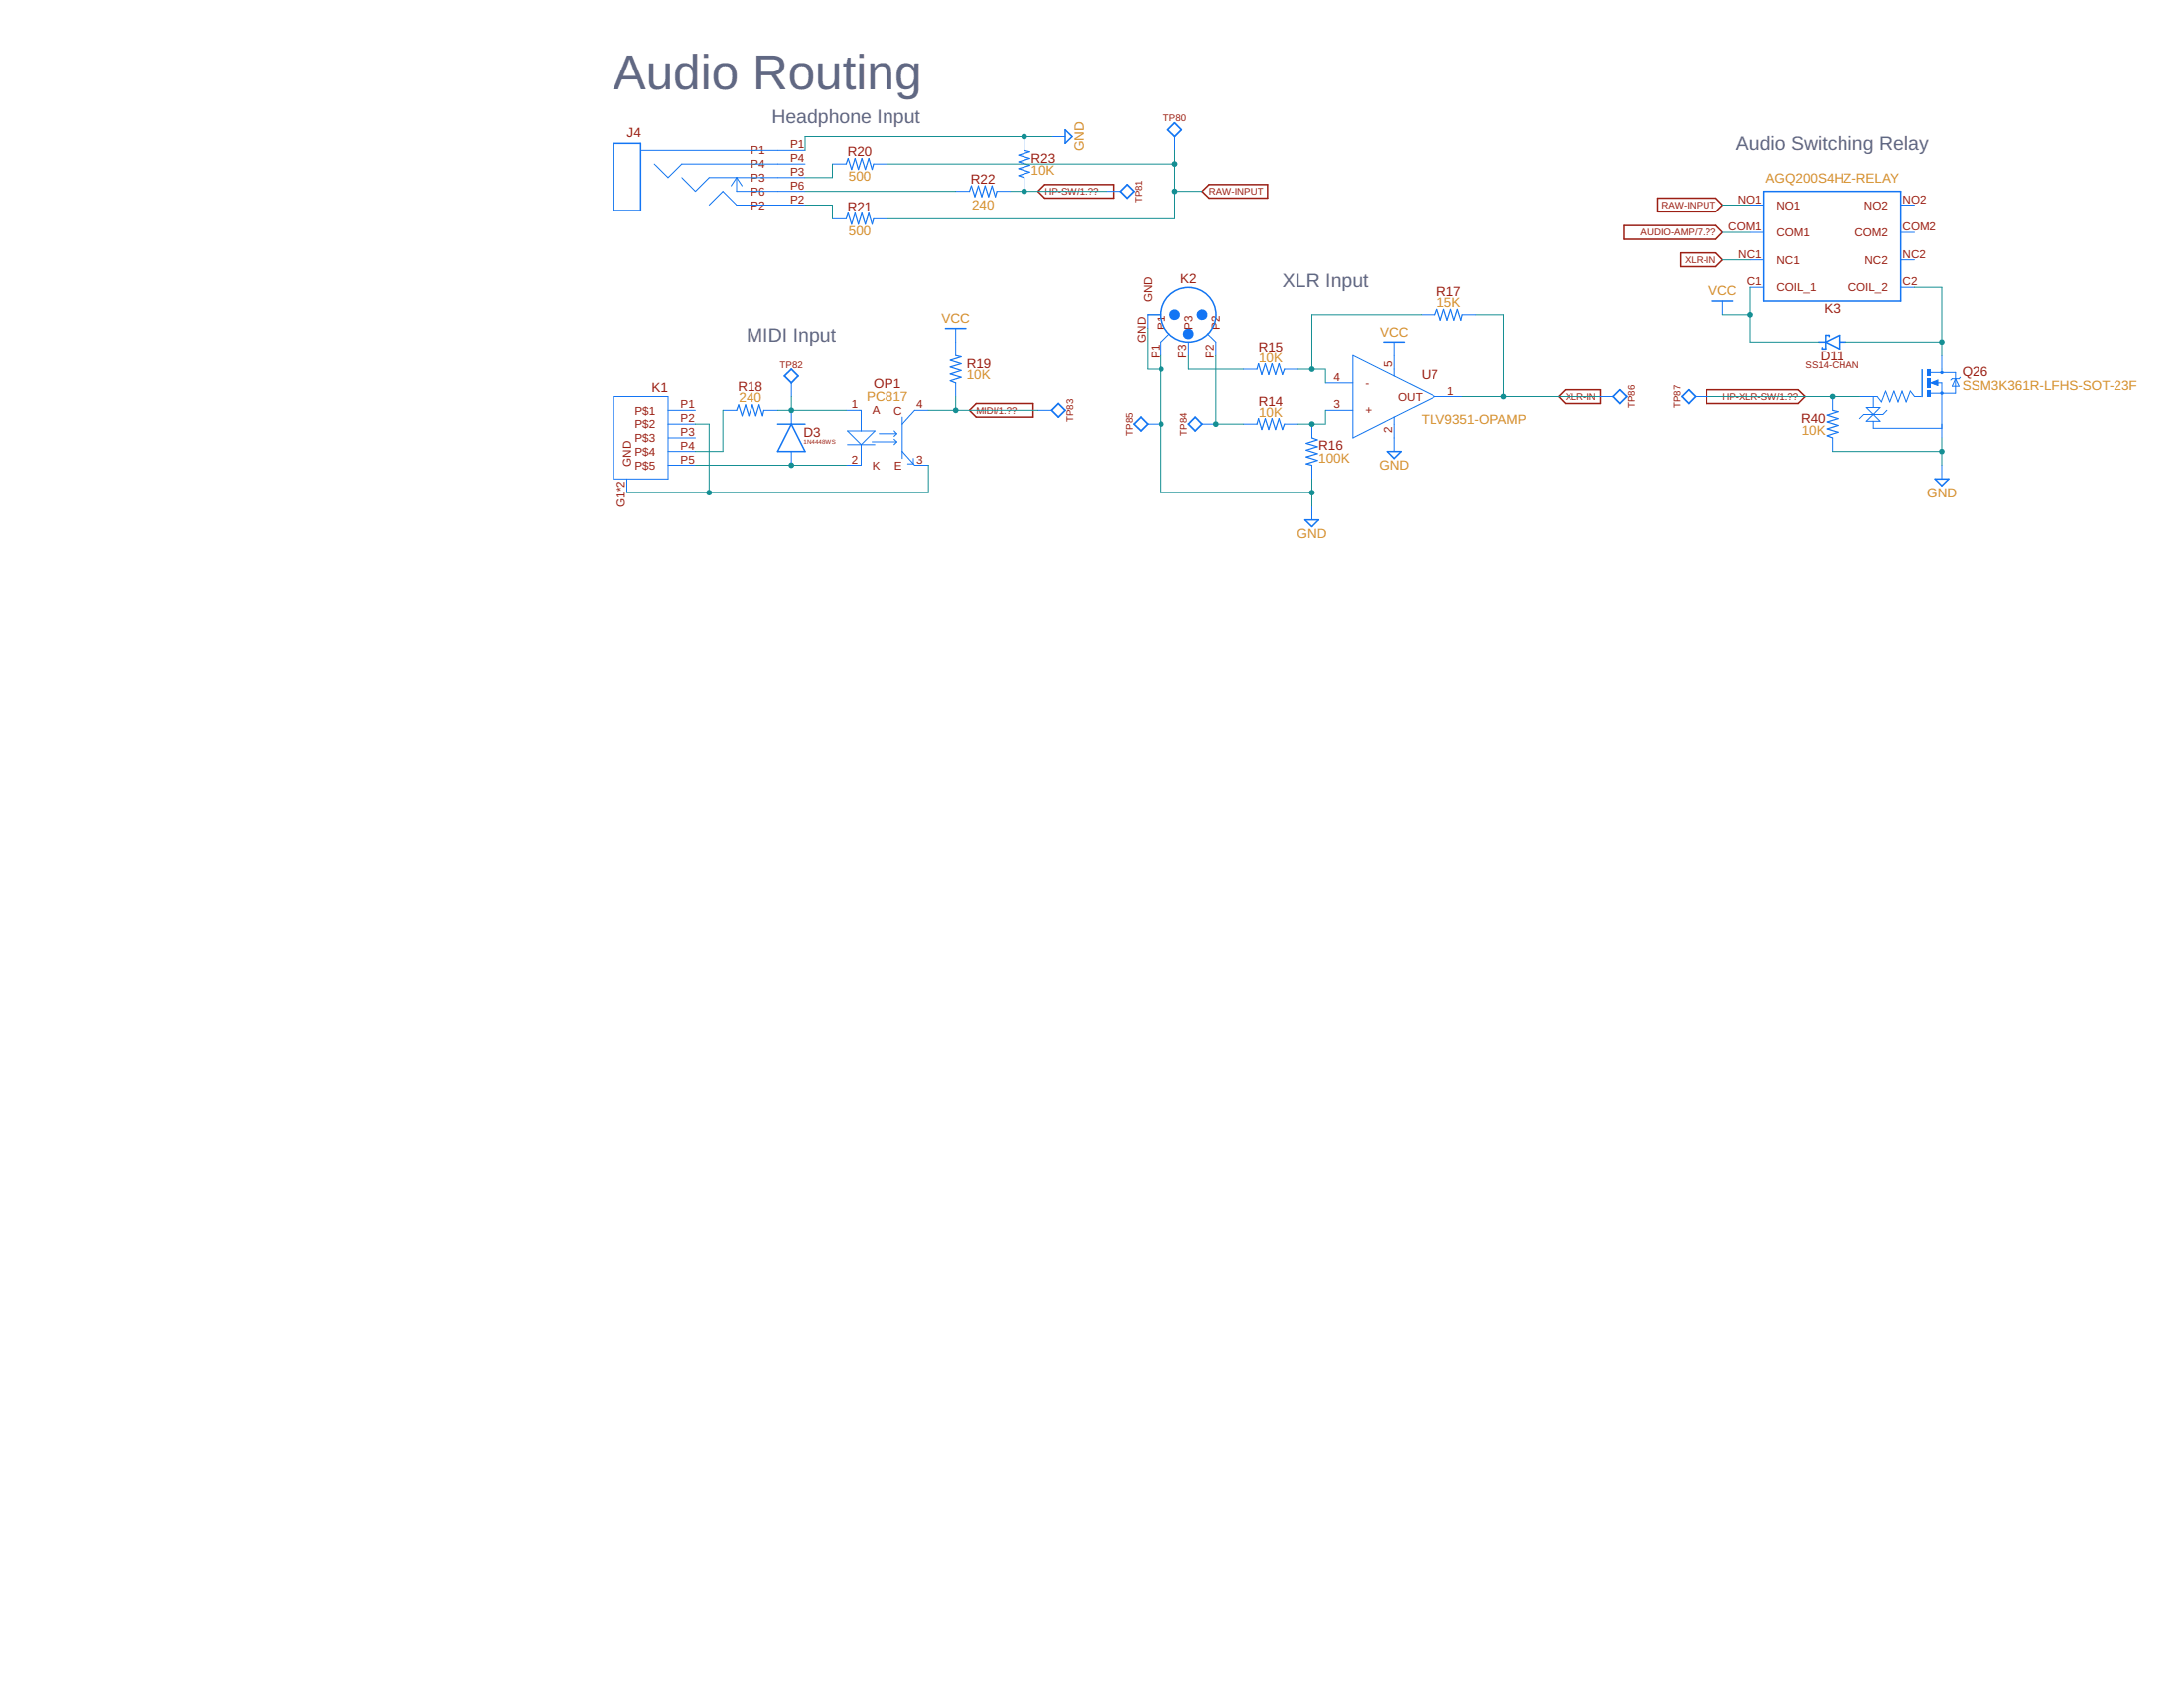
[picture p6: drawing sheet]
<svg xmlns="http://www.w3.org/2000/svg" width="279mm" height="216mm" viewBox="0 0 279 216" stroke-linecap="round" stroke-linejoin="round" font-family="sans-serif">
<path d="M132.8 24.5l.8-.9h8.9v1.7h-8.9zM153.8 24.5l.9-.9h7.5v1.7h-7.5zM207.8 28.9h11.7l.9 .8-.9 .9h-11.7zM212 25.3h7.5l.9 .9-.9 .9h-7.5zM215 32.3h4.5l.9 .9-.9 .9h-4.5zM124 52.5l.9-.9h7.3v1.8h-7.3zM200.2 49.9h4.6v1.7h-4.6l-.8-.9zM218.4 49.9h11.6l.9 .8-.9 .9h-11.6z" fill="none" stroke="#9c1f14" stroke-width=".19"/>
<g fill="none" stroke="#1375f4" stroke-width=".13">
<path d="M82 19.2h21M83.7 21l1.8 1.7 1.7-1.7h15.8M87.2 22.7l1.8 1.8 1.7-1.8h12.3M90.7 26.2l1.8-1.7 1.7 1.7h8.8M94.2 22.7v1.8h8.8M94.2 22.7l-.7 1.1M94.2 22.7l.7 1.1M78.5 50.7h7v10.6h-7zM85.5 52.5h3.5M85.5 54.3h3.5M85.5 56h3.5M85.5 57.7h3.5"/>
<path d="M85.5 59.5h3.5M148.5 43.7v1.8M152.1 43.7v1.8M155.6 43.7v1.8M80.2 61.3v1.7"/>
</g>
<g fill="none" stroke="#1375f4" stroke-width=".19">
<path d="M78.5 18.3h3.5v8.6h-3.5z"/>
<circle cx="152.1" cy="40.2" r="3.5"/>
</g>
<g fill="#1375f4">
<circle cx="152.1" cy="42.7" r=".69"/>
<circle cx="150.3" cy="40.2" r=".69"/>
<circle cx="153.8" cy="40.2" r=".7"/>
</g>
<g fill="#1375f4">
<path d="M151.4 42.7a.69 .69 0 0 1 1.3 0 .69 .69 0 0 1-1.3 0zM151.4 42.7a.69 .69 0 0 0 1.3 0 .69 .69 0 0 0-1.3 0z"/>
<path d="M149.6 40.2a.7 .7 0 0 1 1.4 0 .7 .7 0 0 1-1.4 0zM149.6 40.2a.7 .7 0 0 0 1.4 0 .7 .7 0 0 0-1.4 0z"/>
<path d="M153.1 40.2a.7 .7 0 0 1 1.4 0 .7 .7 0 0 1-1.4 0zM153.1 40.2a.7 .7 0 0 0 1.4 0 .7 .7 0 0 0-1.4 0z"/>
</g>
<g fill="none" stroke="#1375f4" stroke-width=".13">
<path d="M131 17.5v1.7M106.5 21h1.7M106.5 28h1.7M111.8 21h1.7M111.8 28h1.7M122.3 24.5h1.7M127.5 24.5h1.8M131 22.7v1.8M223.9 36.7h1.7M223.9 33.2h1.7M223.9 29.7h1.7M223.9 26.2h1.7"/>
<path d="M243.2 36.7h1.7M243.2 33.2h1.7M243.2 29.7h1.7M243.2 26.2h1.7M92.5 52.5h1.7M97.7 52.5h1.8M101.2 52.5v1.8M101.2 57.7v1.8M108.2 52.5h2v2.6M108.4 55.1h3.5l-1.7 1.8zM108.4 56.9h3.5M110.2 56.9v2.6h-2"/>
<path d="M111.6 56.5h3.1M112.5 55.5h2.2M114.4 55.1l.3 .4M114.4 56.2l.3 .3M114.7 55.5l-.3 .3M114.7 56.5l-.3 .4M115.4 57.7l1.6 1.8h1.8M115.4 53.4v5.2M116.8 58.6v.7h-.7M118.8 52.5h-1.8l-1.6 1.8M122.3 42v3.5M122.3 49v1.7"/>
<path d="M146.8 40.2v1.8M149.6 42.7l-1.1 1M154.5 42.7l1.1 1M159.1 54.3h1.7M159.1 47.2h1.7M164.3 54.3h1.8M164.3 47.2h1.8M167.8 54.3v1.7M167.8 59.5v1.8M169.6 52.5h3.5M169.6 49h3.5M178.3 48.1l-5.2-2.6v10.5l5.2-2.6"/>
<path d="M178.3 48.1l5.3 2.6M178.3 43.7v4.4M178.3 53.4v2.6M181.8 40.2h1.8M183.6 50.7l-5.3 2.7M183.6 50.7h3.5M187.1 40.2h1.7M247 49l.9-.4v.7zM247 47.7h3.2v2.6h-3.2M247.8 49h.6v1.3M248.4 47.2v.5M250.2 48.5l.4 .9h-.9z"/>
<path d="M250.8 48.3l-.2 .2h-.9l-.1 .1M167.8 64.7v1.8"/>
</g>
<path d="M225.6 24.5h17.6v14h-17.6zM99.5 54.3h3.5M101.2 54.3l1.8 3.4h-3.5zM120.9 42h2.7M146.8 40.2h1.7M177 43.7h2.6M166.9 66.5h1.8l-.9 .9z" fill="none" stroke="#1375f4" stroke-width=".19"/>
<path d="M131 19.2l.7 .2-1.4 .4 1.4 .5-1.4 .4 1.4 .4-1.4 .5 1.4 .4-1.4 .5 .7 .2M108.2 21l.3-.7 .4 1.4 .5-1.4 .4 1.4 .5-1.4 .4 1.4 .4-1.4 .5 1.4 .2-.7M108.2 28l.3-.7 .4 1.4 .5-1.4 .4 1.4 .5-1.4 .4 1.4 .4-1.4 .5 1.4 .2-.7M124 24.5l.3-.7 .4 1.4 .5-1.4 .4 1.4 .4-1.4 .5 1.4 .4-1.4 .4 1.4 .2-.7M94.2 52.5l.3-.7 .4 1.4 .5-1.4 .4 1.4 .4-1.4 .5 1.4 .4-1.4 .5 1.4 .1-.7M122.3 45.5l.7 .2-1.4 .4 1.4 .4-1.4 .5 1.4 .4-1.4 .5 1.4 .4-1.4 .4 .7 .3M160.8 54.3l.2-.7 .4 1.3 .5-1.3 .4 1.3 .4-1.3 .5 1.3 .4-1.3 .5 1.3 .2-.6M160.8 47.2l.2-.7 .4 1.4 .5-1.4 .4 1.4 .4-1.4 .5 1.4 .4-1.4 .5 1.4 .2-.7M167.8 56l.7 .3-1.4 .4 1.4 .4-1.4 .5 1.4 .4-1.4 .4 1.4 .5-1.4 .4 .7 .2M183.6 40.2l.3-.7 .4 1.4 .4-1.4 .5 1.4 .4-1.4 .4 1.4 .5-1.4 .4 1.4 .2-.7" fill="none" stroke="#1375f4" stroke-width=".15"/>
<path d="M247.8 48.8l-.6 .2 .6 .2v-.2h-.2" fill="none" stroke="#1375f4" stroke-width=".21"/>
<g fill="#1375f4">
<path d="M248.3 50.1h.3v.4h-.3z" fill-rule="evenodd"/>
<path d="M248.3 47.5h.3v.3h-.3z" fill-rule="evenodd"/>
<path d="M246.5 49.9h.5v.9h-.5z" fill-rule="evenodd"/>
<path d="M246.5 47.2h.5v.9h-.5z" fill-rule="evenodd"/>
<path d="M246.5 48.4h.5v1.2h-.5z" fill-rule="evenodd"/>
</g>
<g fill="#1375f4">
<path d="M248.3 50.1h.1h.2v.2v.2h-.2h-.1l-.1-.2zM248.3 50.1v.4h.3v-.4z"/>
<path d="M248.3 47.5h.1h.2v.2v.1l-.2 .1-.1-.1-.1-.1zM248.3 47.5v.3h.3v-.3z"/>
<path d="M246.5 49.9h.5v.9h-.5zM246.5 49.9v.9h.5v-.9z"/>
<path d="M246.5 47.2h.5v.9h-.5zM246.5 47.2v.9h.5v-.9z"/>
<path d="M246.5 48.4h.5v1.2h-.5zM246.5 48.4v1.2h.5v-1.2z"/>
</g>
<g fill="none" stroke="#1375f4" stroke-width=".13">
<path d="M134.5 17.5h1.8M150.3 17.5v1.7M141.5 24.5h1.8M220.4 38.5v1.7M101.2 49v1.7M132.8 52.5h1.7M146.8 54.3h1.7M153.8 54.3h1.8M178.3 56v1.7M204.6 50.7h1.8M216.9 50.7h1.7M234.4 50.7v1.8"/>
<path d="M234.4 56v1.7M237.9 50.7h2.3l.5 .7 .5-1.4 .6 1.4 .5-1.4 .5 1.4 .5-1.4 .6 1.4 .5-1.4 .5 .7h.9M238.8 52.1h1.7l-1.7 1.8h1.7zM239.7 50.7v1.4M239.7 53.9v.9h8.7M241.4 52.5l-.5 .5h-2.5l-.5 .6M248.4 45.5v1.7M248.4 50.3v5.7M248.4 59.5v1.8"/>
</g>
<path d="M136.3 16.6l.9 .9-.9 .8zM219.1 38.5h2.6M177.5 57.7h1.7l-.9 .9zM232.6 43.7h.9M233.5 43.7l1.8-.8v1.7zM234 43v-.1h-.5v1.7h-.4v-.2M235.3 43.7h.9M245.9 47.3v3.4M247.5 61.3h1.8l-.9 .8z" fill="none" stroke="#1375f4" stroke-width=".19"/>
<path d="M234.4 52.5l.7 .2-1.4 .4 1.4 .5-1.4 .4 1.4 .4-1.4 .5 1.4 .4-1.4 .4 .7 .3" fill="none" stroke="#1375f4" stroke-width=".15"/>
<path d="M150.3 15.7l.9 .9-.9 .9-.9-.9zM143.3 24.5l.9-.9 .8 .9-.8 .8zM100.4 48.1l.8-.9 .9 .9-.9 .9zM134.5 52.5l.9-.9 .9 .9-.9 .9zM145 54.3l.9-.9 .9 .9-.9 .8zM152.9 53.4l.9 .9-.9 .8-.8-.8zM207.2 49.9l.9 .8-.9 .9-.8-.9zM215.1 50.7l.9-.8 .9 .8-.9 .9z" fill="none" stroke="#1375f4" stroke-width=".21"/>
<path d="M223.9 36.7v7h8.7M220.4 40.2h3.5" fill="none" stroke="#158f93" stroke-width=".13"/>
<circle cx="223.9" cy="40.2" r=".36" fill="#158f93"/>
<path d="M223.5 40.2a.4 .4 0 0 1 .8 0 .4 .4 0 0 1-.8 0zM223.5 40.2a.4 .4 0 0 0 .8 0 .4 .4 0 0 0-.8 0z" fill="#158f93"/>
<path d="M89 59.5h19.2" fill="none" stroke="#158f93" stroke-width=".13"/>
<circle cx="101.2" cy="59.5" r=".36" fill="#158f93"/>
<path d="M100.9 59.5a.36 .36 0 0 1 .7 0 .36 .36 0 0 1-.7 0zM100.9 59.5a.36 .36 0 0 0 .7 0 .36 .36 0 0 0-.7 0z" fill="#158f93"/>
<path d="M92.5 52.5v5.2h-3.5M99.5 52.5h8.7" fill="none" stroke="#158f93" stroke-width=".13"/>
<circle cx="101.2" cy="52.5" r=".36" fill="#158f93"/>
<path d="M100.9 52.5a.36 .36 0 0 1 .7 0 .36 .36 0 0 1-.7 0zM100.9 52.5a.36 .36 0 0 0 .7 0 .36 .36 0 0 0-.7 0z" fill="#158f93"/>
<path d="M101.2 50.7v1.8M122.3 50.7v1.8h-3.5" fill="none" stroke="#158f93" stroke-width=".13"/>
<circle cx="122.3" cy="52.5" r=".36" fill="#158f93"/>
<path d="M121.9 52.5a.36 .36 0 0 1 .7 0 .36 .36 0 0 1-.7 0zM121.9 52.5a.36 .36 0 0 0 .7 0 .36 .36 0 0 0-.7 0z" fill="#158f93"/>
<path d="M89 54.3h1.7v8.7M118.8 59.5v3.5h-38.6M122.3 52.5h10.5" fill="none" stroke="#158f93" stroke-width=".13"/>
<circle cx="90.7" cy="63" r=".36" fill="#158f93"/>
<path d="M90.4 63a.36 .36 0 0 1 .7 0 .36 .36 0 0 1-.7 0zM90.4 63a.36 .36 0 0 0 .7 0 .36 .36 0 0 0-.7 0z" fill="#158f93"/>
<path d="M152.1 45.5v1.7h7M155.6 45.5v8.8h3.5" fill="none" stroke="#158f93" stroke-width=".13"/>
<circle cx="155.6" cy="54.3" r=".36" fill="#158f93"/>
<path d="M155.2 54.3a.36 .36 0 0 1 .7 0 .36 .36 0 0 1-.7 0zM155.2 54.3a.36 .36 0 0 0 .7 0 .36 .36 0 0 0-.7 0z" fill="#158f93"/>
<path d="M169.6 52.5v1.8h-3.5" fill="none" stroke="#158f93" stroke-width=".13"/>
<circle cx="167.8" cy="54.3" r=".36" fill="#158f93"/>
<path d="M167.5 54.3a.36 .36 0 0 1 .7 0 .36 .36 0 0 1-.7 0zM167.5 54.3a.36 .36 0 0 0 .7 0 .36 .36 0 0 0-.7 0z" fill="#158f93"/>
<path d="M166.1 47.2h3.5v1.8M181.8 40.2h-14v7" fill="none" stroke="#158f93" stroke-width=".13"/>
<circle cx="167.8" cy="47.2" r=".36" fill="#158f93"/>
<path d="M167.5 47.2a.36 .36 0 0 1 .7 0 .36 .36 0 0 1-.7 0zM167.5 47.2a.36 .36 0 0 0 .7 0 .36 .36 0 0 0-.7 0z" fill="#158f93"/>
<path d="M187.1 50.7h17.5M188.8 40.2h3.5v10.5" fill="none" stroke="#158f93" stroke-width=".13"/>
<circle cx="192.3" cy="50.7" r=".36" fill="#158f93"/>
<path d="M192 50.7a.36 .36 0 0 1 .7 0 .36 .36 0 0 1-.7 0zM192 50.7a.36 .36 0 0 0 .7 0 .36 .36 0 0 0-.7 0z" fill="#158f93"/>
<path d="M220.4 33.2h3.5M146.8 42v5.2h1.7M148.5 45.5v17.5h19.3M167.8 61.3v3.4" fill="none" stroke="#158f93" stroke-width=".13"/>
<g fill="#158f93">
<circle cx="148.5" cy="47.2" r=".36"/>
<circle cx="167.8" cy="63" r=".36"/>
<circle cx="148.5" cy="54.3" r=".36"/>
</g>
<g fill="#158f93">
<path d="M148.2 47.2a.36 .36 0 0 1 .7 0 .36 .36 0 0 1-.7 0zM148.2 47.2a.36 .36 0 0 0 .7 0 .36 .36 0 0 0-.7 0z"/>
<path d="M167.5 63a.36 .36 0 0 1 .7 0 .36 .36 0 0 1-.7 0zM167.5 63a.36 .36 0 0 0 .7 0 .36 .36 0 0 0-.7 0z"/>
<path d="M148.2 54.3a.36 .36 0 0 1 .7 0 .36 .36 0 0 1-.7 0zM148.2 54.3a.36 .36 0 0 0 .7 0 .36 .36 0 0 0-.7 0z"/>
</g>
<path d="M234.4 57.7h14M248.4 56v3.5" fill="none" stroke="#158f93" stroke-width=".13"/>
<circle cx="248.4" cy="57.7" r=".36" fill="#158f93"/>
<path d="M248.1 57.7a.36 .36 0 0 1 .7 0 .36 .36 0 0 1-.7 0zM248.1 57.7a.36 .36 0 0 0 .7 0 .36 .36 0 0 0-.7 0z" fill="#158f93"/>
<path d="M134.5 17.5h-31.5v1.7" fill="none" stroke="#158f93" stroke-width=".13"/>
<circle cx="131" cy="17.5" r=".36" fill="#158f93"/>
<path d="M130.7 17.5a.36 .36 0 0 1 .7 0 .36 .36 0 0 1-.7 0zM130.7 17.5a.36 .36 0 0 0 .7 0 .36 .36 0 0 0-.7 0z" fill="#158f93"/>
<path d="M103 24.5h19.3M103 26.2h3.5v1.8M129.3 24.5h1.7" fill="none" stroke="#158f93" stroke-width=".13"/>
<circle cx="131" cy="24.5" r=".36" fill="#158f93"/>
<path d="M130.7 24.5a.36 .36 0 0 1 .7 0 .36 .36 0 0 1-.7 0zM130.7 24.5a.36 .36 0 0 0 .7 0 .36 .36 0 0 0-.7 0z" fill="#158f93"/>
<path d="M106.5 21v1.7h-3.5M131 24.5h10.5M220.4 29.7h3.5M244.9 36.7h3.5v8.8M236.2 43.7h12.2" fill="none" stroke="#158f93" stroke-width=".13"/>
<circle cx="248.4" cy="43.7" r=".36" fill="#158f93"/>
<path d="M248.1 43.7a.36 .36 0 0 1 .7 0 .36 .36 0 0 1-.7 0zM248.1 43.7a.36 .36 0 0 0 .7 0 .36 .36 0 0 0-.7 0z" fill="#158f93"/>
<path d="M234.4 50.7h3.5" fill="none" stroke="#158f93" stroke-width=".13"/>
<circle cx="234.4" cy="50.7" r=".36" fill="#158f93"/>
<path d="M234 50.7a.4 .4 0 0 1 .8 0 .4 .4 0 0 1-.8 0zM234 50.7a.4 .4 0 0 0 .8 0 .4 .4 0 0 0-.8 0z" fill="#158f93"/>
<path d="M113.5 21h36.8v7h-36.8M218.6 50.7h15.8" fill="none" stroke="#158f93" stroke-width=".13"/>
<circle cx="150.3" cy="24.5" r=".36" fill="#158f93"/>
<path d="M149.9 24.5a.4 .4 0 0 1 .8 0 .4 .4 0 0 1-.8 0zM149.9 24.5a.4 .4 0 0 0 .8 0 .4 .4 0 0 0-.8 0z" fill="#158f93"/>
<path d="M150.3 19.2v1.8M150.3 24.5h3.5" fill="none" stroke="#158f93" stroke-width=".13"/>
<circle cx="150.3" cy="21" r=".36" fill="#158f93"/>
<path d="M149.9 21a.4 .4 0 0 1 .8 0 .4 .4 0 0 1-.8 0zM149.9 21a.4 .4 0 0 0 .8 0 .4 .4 0 0 0-.8 0z" fill="#158f93"/>
<path d="M220.4 26.2h3.5" fill="none" stroke="#158f93" stroke-width=".13"/>
<text font-size="6.3" fill="#606883" x="78.5" y="11.4">Audio Routing</text>
<g font-size="2.5" fill="#606883">
<text x="98.7" y="15.7">Headphone Input</text>
<text x="222.1" y="19.2">Audio Switching Relay</text>
<text x="164.1" y="36.7">XLR Input</text>
<text x="95.5" y="43.7">MIDI Input</text>
</g>
<g font-size="1.7" fill="#9c1f14">
<text x="80.2" y="17.5">J4</text>
<text x="108.4" y="19.9">R20</text>
<text x="124.2" y="23.4">R22</text>
<text x="131.9" y="20.8">R23</text>
<text x="108.4" y="27.1">R21</text>
<text x="151" y="36.2">K2</text>
<text x="183.8" y="37.8">R17</text>
<text x="233.4" y="40">K3</text>
<text x="123.7" y="47.2">R19</text>
<text x="161" y="44.9">R15</text>
<text x="232.9" y="46.1">D11</text>
<text x="83.4" y="50.2">K1</text>
<text x="94.4" y="50.1">R18</text>
<text x="111.8" y="49.6">OP1</text>
<text x="161" y="52">R14</text>
<text x="181.8" y="48.5">U7</text>
<text x="251.1" y="48.1">Q26</text>
<text x="102.8" y="55.9">D3</text>
<text x="168.7" y="57.6">R16</text>
<text x="230.4" y="54.1">R40</text>
</g>
<g font-size="1.7" fill="#d59028">
<text x="108.6" y="23.1">500</text>
<text x="131.9" y="22.4">10K</text>
<text x="138.6" y="19.3" transform="rotate(-90 138.6 19.3)">GND</text>
<text x="225.9" y="23.3">AGQ200S4HZ-RELAY</text>
<text x="124.3" y="26.7">240</text>
<text x="108.6" y="30.1">500</text>
<text x="120.5" y="41.3">VCC</text>
<text x="183.8" y="39.2">15K</text>
<text x="218.6" y="37.8">VCC</text>
<text x="161" y="46.4">10K</text>
<text x="176.5" y="43">VCC</text>
<text x="94.6" y="51.4">240</text>
<text x="110.9" y="51.4">PC817</text>
<text x="123.7" y="48.6">10K</text>
<text x="161" y="53.4">10K</text>
<text x="251.1" y="49.9">SSM3K361R-LFHS-SOT-23F</text>
<text x="168.7" y="59.2">100K</text>
<text x="181.8" y="54.2">TLV9351-OPAMP</text>
<text x="230.5" y="55.6">10K</text>
<text x="176.5" y="60.1">GND</text>
<text x="246.5" y="63.6">GND</text>
<text x="165.9" y="68.9">GND</text>
</g>
<g font-size="1.5" fill="#9c1f14">
<text x="96.1" y="19.7">P1</text>
<text x="96.1" y="21.5">P4</text>
<text x="96.1" y="23.3">P3</text>
<text x="101.1" y="19">P1</text>
<text x="101.1" y="20.7">P4</text>
<text x="101.1" y="22.5">P3</text>
<text x="96.1" y="25">P6</text>
<text x="96.1" y="26.8">P2</text>
<text x="101.1" y="24.2">P6</text>
<text x="101.1" y="26">P2</text>
<text x="221.1" y="29.5">COM1</text>
<text x="222.4" y="26">NO1</text>
<text x="227.3" y="26.7">NO1</text>
<text x="238.5" y="26.8">NO2</text>
<text x="243.4" y="29.5">COM2</text>
<text x="243.4" y="26">NO2</text>
<text x="222.4" y="33">NC1</text>
<text x="227.3" y="33.8">NC1</text>
<text x="227.3" y="30.2">COM1</text>
<text x="237.3" y="30.3">COM2</text>
<text x="238.6" y="33.8">NC2</text>
<text x="243.4" y="33">NC2</text>
<text x="147.3" y="38.6" transform="rotate(-90 147.3 38.6)">GND</text>
<text x="223.5" y="36.5">C1</text>
<text x="227.3" y="37.3">COIL_1</text>
<text x="236.5" y="37.3">COIL_2</text>
<text x="243.4" y="36.5">C2</text>
<text x="146.5" y="43.8" transform="rotate(-90 146.5 43.8)">GND</text>
<text x="148.3" y="45.8" transform="rotate(-90 148.3 45.8)">P1</text>
<text x="149.1" y="42.1" transform="rotate(-90 149.1 42.1)">P1</text>
<text x="151.8" y="45.8" transform="rotate(-90 151.8 45.8)">P3</text>
<text x="152.6" y="42.1" transform="rotate(-90 152.6 42.1)">P3</text>
<text x="155.3" y="45.8" transform="rotate(-90 155.3 45.8)">P2</text>
<text x="156.1" y="42.1" transform="rotate(-90 156.1 42.1)">P2</text>
<text x="178.1" y="47" transform="rotate(-90 178.1 47)">5</text>
<text x="81.2" y="53">P$1</text>
<text x="87.1" y="52.2">P1</text>
<text x="87.1" y="54">P2</text>
<text x="108.9" y="52.2">1</text>
<text x="111.6" y="53">A</text>
<text x="114.3" y="53">C</text>
<text x="117.3" y="52.2">4</text>
<text x="170.6" y="48.7">4</text>
<text x="170.6" y="52.2">3</text>
<text x="174.7" y="49.5">-</text>
<text x="174.7" y="53">+</text>
<text x="178.8" y="51.3">OUT</text>
<text x="185.2" y="50.5">1</text>
<text x="80.7" y="59.6" transform="rotate(-90 80.7 59.6)">GND</text>
<text x="81.2" y="54.8">P$2</text>
<text x="81.2" y="56.5">P$3</text>
<text x="81.2" y="58.3">P$4</text>
<text x="87.1" y="55.8">P3</text>
<text x="87.1" y="57.5">P4</text>
<text x="87.1" y="59.3">P5</text>
<text x="108.9" y="59.3">2</text>
<text x="117.3" y="59.3">3</text>
<text x="178.1" y="55.3" transform="rotate(-90 178.1 55.3)">2</text>
<text x="80" y="64.9" transform="rotate(-90 80 64.9)">G1*2</text>
<text x="81.2" y="60">P$5</text>
<text x="111.6" y="60">K</text>
<text x="114.4" y="60">E</text>
</g>
<g font-size="1.2" fill="#9c1f14">
<text x="148.8" y="15.5">TP80</text>
<text x="133.7" y="24.9">HP-SW/1.??</text>
<text x="146.1" y="26" transform="rotate(-90 146.1 26)">TP81</text>
<text x="154.7" y="24.9">RAW-INPUT</text>
<text x="212.5" y="26.7">RAW-INPUT</text>
<text x="209.9" y="30.2">AUDIO-AMP/7.??</text>
<text x="215.6" y="33.7">XLR-IN</text>
<text x="99.8" y="47.1">TP82</text>
<text x="231" y="47.1">SS14-CHAN</text>
<text x="124.9" y="52.9">MIDI/1.??</text>
<text x="137.3" y="54" transform="rotate(-90 137.3 54)">TP83</text>
<text x="200.2" y="51.2">XLR-IN</text>
<text x="209.2" y="52.2" transform="rotate(-90 209.2 52.2)">TP86</text>
<text x="215" y="52.2" transform="rotate(-90 215 52.2)">TP87</text>
<text x="220.4" y="51.2">HP-XLR-SW/1.??</text>
<text x="144.9" y="55.7" transform="rotate(-90 144.9 55.7)">TP85</text>
<text x="151.9" y="55.7" transform="rotate(-90 151.9 55.7)">TP84</text>
</g>
<text font-size=".8" fill="#9c1f14" x="102.8" y="56.8">1N4448WS</text>
</svg>
